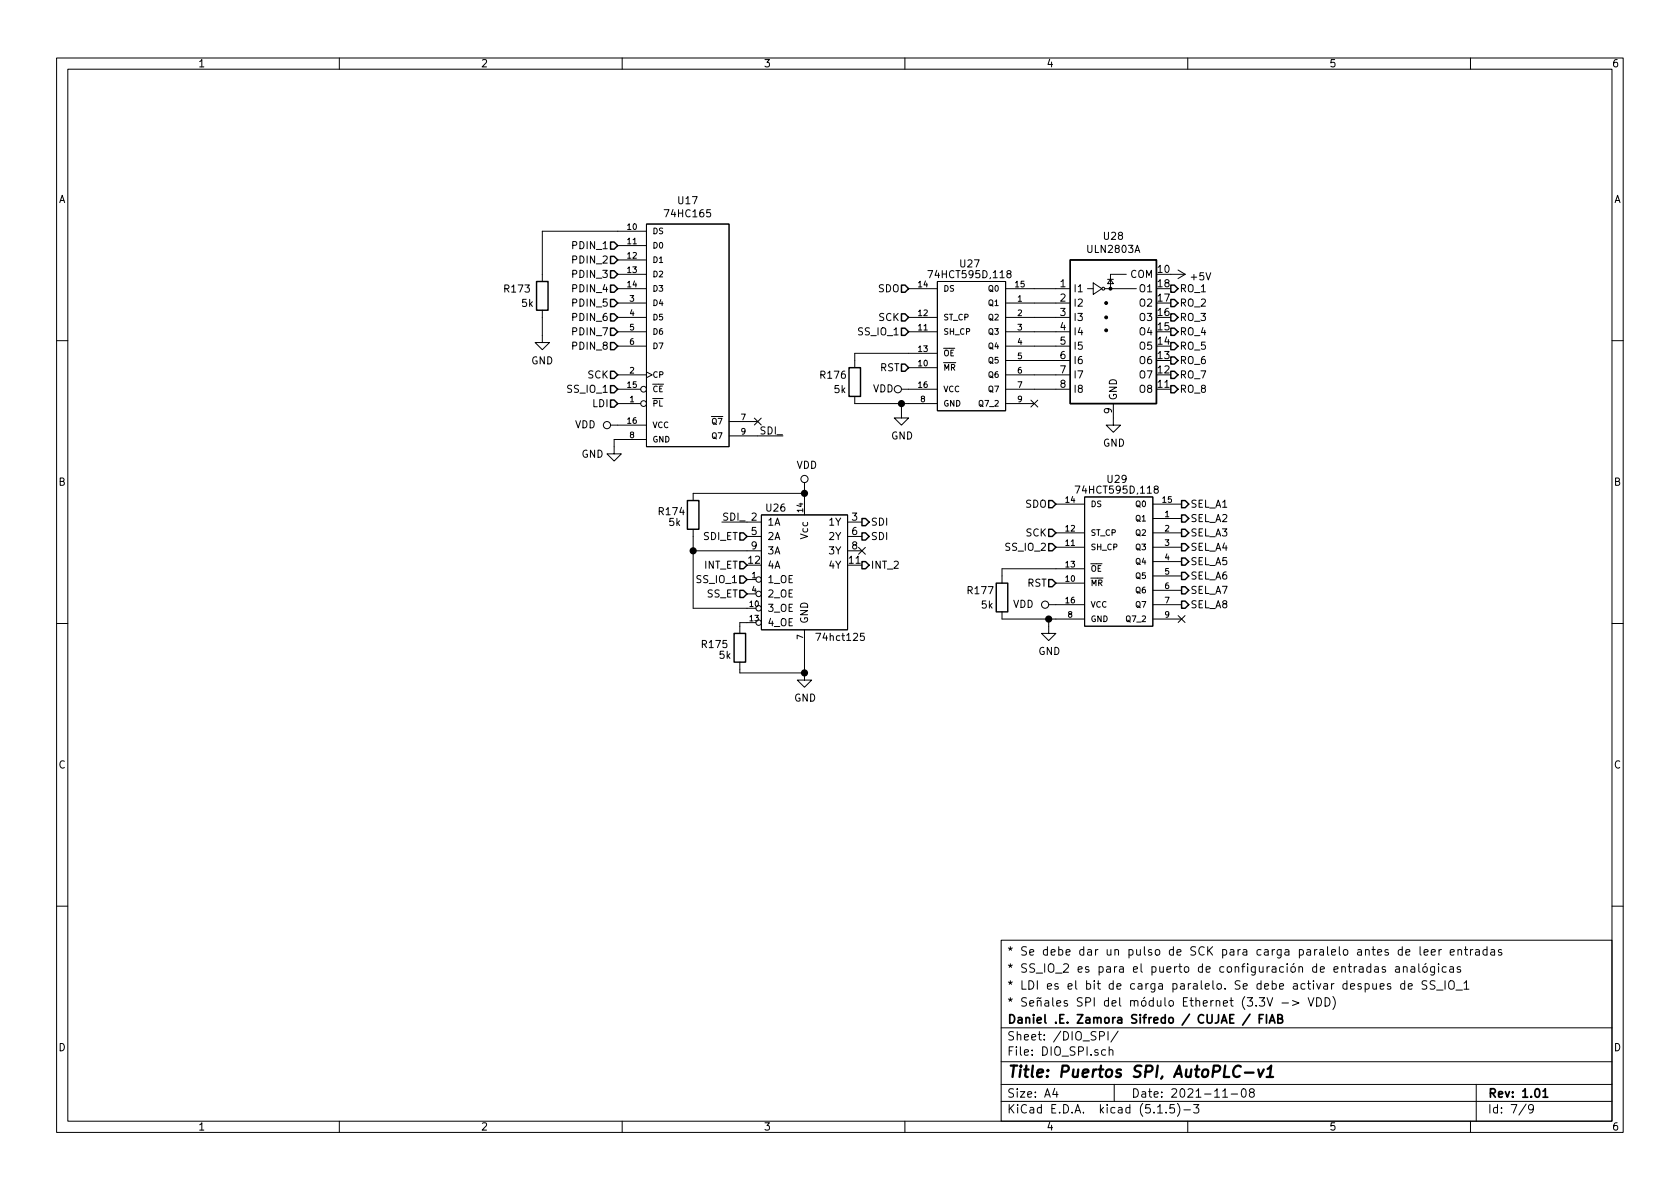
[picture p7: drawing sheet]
<svg xmlns="http://www.w3.org/2000/svg" width="297mm" height="210mm" viewBox="0 0 297 210" stroke-linecap="round" stroke-linejoin="round" font-family="sans-serif">
<g fill="none" stroke="#000" stroke-width=".18">
<path d="M10 10.3h277v189.9h-277zM12 12.2h273v186.1h-273zM60 10.3v1.9M110 10.3v1.9M160 10.3v1.9M210 10.3v1.9M260 10.3v1.9M114.3 39.6h14.6v39.4h-14.6zM95.9 54.9v5.7h1.3l-1.3 1.2-1.3-1.2h1.3M109.2 53.6h5.1M109.2 58.7h5.1M109.2 56.1h5.1"/>
<path d="M109.2 51h5.1M109.2 43.4h5.1M109.2 46h5.1M109.2 48.5h5.1M114.3 40.9h-18.4v8.9M160.7 58.7h5M160.7 56.1h5M160.7 51h5M164.1 47.8h.8l-.5 1.3M165.7 49.8h12.1v22.8h-12.1zM177.8 53.6h11.4M177.8 58.7h11.4"/>
<path d="M177.8 56.1h11.4M177.8 51h11.4M178.3 48.4l-.2-.1v-.3l.4-.2 .3 .3-.1 .2-.5 .2-.2 .1 .1 .4 .2 .1h.3l.2-.2v-.3l-.3-.2M192.3 51h1M193.3 50l1.5 1-1.5 1.1zM195.3 51h5.6M195.8 49.4h1M196.3 49.4l.5 .8h-1zM199.1 48.5h-2.8v2.5M207 48.5h2.5M208.3 47.7l1.2 .8M209.5 48.5l-1.2 .8"/>
<path d="M10 60.2h2M107.9 75.2h6.4M109.2 68.8h4.1M109.2 61.2h5.1M109.2 66.3h5.1M109.2 71.4h4.1M114.3 65.8l1 .5-1 .5M114.3 77.7h-5.7v2.6h1.3l-1.3 1.2-1.3-1.2h1.3M128.9 74.5h5.1M128.9 77.1h9.5M133.4 73.9l1.2 1.3M134.6 73.9l-1.2 1.3"/>
<path d="M151.1 70.1v1.3h14.6M159.4 71.4v2.5h1.3l-1.3 1.3-1.3-1.3h1.3M159.4 68.8h6.3M160.7 65h5M165.7 62.5h-14.6v2.5M177.8 72.6h.1M177.8 68.8h11.4M177.8 61.2h11.4M177.8 63.7h11.4M177.8 66.3h11.4M177.8 71.4h5.1M182.3 70.8l1.2 1.2"/>
<path d="M183.5 70.8l-1.2 1.2M196.8 71.4v3.8h1.3l-1.3 1.2-1.2-1.2h1.2M285 60.2h2M122.6 93.6v14h11.1M122.6 97.4h12M127.6 92.3h7M130.8 89.8h.1M130.8 97.4h.1M132.1 94.9h2.5M134.6 91.1h15.3v20.3h-15.3zM142.2 87.2h-19.6v1.3M142.2 85.3v5.8"/>
<path d="M149.9 92.3h2.5M149.9 94.9h2.5M149.9 97.4h2.5M151.8 96.8l1.2 1.2M153 96.8l-1.2 1.2M186.7 96.8h5.1M186.7 94.2h5.1M186.7 89.1h5.1M190.1 85.9h.8l-.5 1.3M191.8 87.9h12v22.8h-12zM203.8 91.7h5.1M203.8 96.8h5.1"/>
<path d="M203.8 94.2h5.1M203.8 89.1h5.1M203.8 99.3h5.1M204.3 86.5l-.2-.1v-.3l.4-.2 .3 .3-.1 .2-.5 .2-.1 .1v.4l.2 .1h.4l.1-.2v-.3l-.3-.2M10 110.3h2M130.8 117.1v1.9h11.4M132.1 102.5h1.6M132.1 105h1.6M133.7 110.1h-2.9v1.9M142.2 119v1.3h1.3l-1.3 1.2-1.2-1.2h1.2M142.2 111.4v7.6M144.2 112h.9l-.5 1.3"/>
<path d="M152.8 112h-.6l-.1 .6 .2-.1h.4l.1 .6-.2 .2-.5-.2M177.2 108.2v1.3h14.6M185.4 109.5v2.5h1.3l-1.3 1.3-1.3-1.3h1.3M185.4 106.9h6.4M186.7 103.1h5.1M191.8 100.6h-14.6v2.5M203.8 110.7h.1M203.8 106.9h5.1M203.8 101.8h5.1M203.8 104.4h5.1M203.8 109.5h5.1M208.3 108.9l1.2 1.2"/>
<path d="M209.5 108.9l-1.2 1.2M285 110.3h2M10 160.2h2M177 166.3h108v32h-108zM224 176.4l.5 1.5 .5-1.5M226.7 177.4h1.1M228.5 176.9l1.2 .5-1.2 .4M231.3 176.4l.5 1.5 .5-1.5M232.8 176.4a.76 .76 0 0 1 .9 .8 .76 .76 0 0 1-.9 .7zM234.3 176.4a.76 .76 0 0 1 .9 .8 .76 .76 0 0 1-.9 .7zM235.7 176.2a1.71 1.71 0 0 1 0 2.3M243.1 171h.5l.1 .9"/>
<path d="M243.7 171.3l-.5 .1-.2 .2 .2 .3h.5M244 174.4l.7-.1v-.3l-.5-.1-.2 .2 .1 .7h.6M244.9 171l-.3-.1-.2 .2v.3l.5 .1v.4h-.5M245.9 174l-.4-.1-.2 .2 .1 .3 .5 .1v.3h-.6M246.8 171h.6v.9M247.4 171.3l-.5 .1-.2 .2 .2 .3h.5M247.9 168l-.4-.1-.3 .3 .1 .6 .2 .1 .4-.1M247.9 167.4v1.5M248.1 171.1l.1-.1a.37 .37 0 0 1 .6 .1v.8M248.1 170.9v1M248.4 174l-.5-.1-.3 .3 .2 .6h.6M248.4 173.4v1.5"/>
<path d="M248.6 168.4l.7-.1-.1-.3-.4-.1-.2 .2v.7h.6M249 174.4l.7-.1-.1-.3-.4-.1-.2 .2 .1 .7h.5M249.5 171h.6v.9M250.1 171.3l-.5 .1a.29 .29 0 0 0-.2 .2 .29 .29 0 0 0 .2 .3h.5M250.9 170.4v1.3l.2 .2M251.1 167.4v1.3l.2 .2M251.6 171.1l.3-.2 .4 .2v.5l-.1 .3h-.3l-.3-.1zM251.8 168.4l.7-.1-.1-.3-.4-.1-.2 .2 .1 .7h.5M252.1 170.4l-.2 .2M252.3 173.5l-.6-.1-.3 .3 .1 .3 .7 .4v.4l-.2 .1-.6-.1M253.1 168.4l.7-.1-.1-.3-.4-.1-.2 .2v.7h.6M253.6 170.9v1.3l-.2 .2h-.4"/>
<path d="M253.6 171l-.4-.1-.3 .3 .1 .6 .2 .1h.4M253.7 173.5l-.6-.1-.2 .3 .1 .4 .6 .3v.4l-.2 .1-.5-.1M254 175.1h1.1M254.4 170.4v.2M254.4 170.9v1M254.4 167.9v1M254.9 167.9l-.3 .1-.2 .2M255.5 173.4v1.5M255.7 171l-.4-.1-.3 .3 .1 .6 .2 .1h.4M256.2 173.7a.49 .49 0 0 1 .6-.3 .49 .49 0 0 1 .3 .5v.5a.5 .5 0 0 1-.5 .5 .5 .5 0 0 1-.5-.5zM256.4 171h.5l.1 .9M256.4 168.4l.7-.1v-.3l-.5-.1-.2 .2 .1 .7h.6"/>
<path d="M257 171.3l-.5 .1a.29 .29 0 0 0-.2 .2 .29 .29 0 0 0 .2 .3h.5M257.4 175.1h1.2M257.8 168l.2-.1 .3 .1 .1 .9M257.8 167.9v1M258.2 171a.37 .37 0 0 0-.6 .1l.1 .3 .5 .1 .1 .1-.2 .3h-.5M258.9 173.9l.4-.5v1.5M258.9 174.9h.8M258.9 167.9h.6M259.1 167.4v1.3l.4 .2M260 167.9v1M260.4 167.9l-.3 .1-.1 .2M260.9 168h.6l.1 .9"/>
<path d="M261.6 168.3h-.5l-.2 .2v.3l.2 .1 .5-.1M262.9 168l-.4-.1-.3 .3 .1 .6 .2 .1 .4-.1M262.9 167.4v1.5M263.6 168h.6l.1 .9M264.3 168.3h-.5l-.2 .2 .2 .4 .5-.1M265.5 168l-.4-.1-.2 .2 .1 .2 .5 .2v.3h-.6M285 160.2h2M60 198.3v1.9M110 198.3v1.9M160 198.3v1.9M177 194.8h108M177 191.8h108"/>
<path d="M177 187.8h108M177 181.8h108M186.5 192.5l-.4 1h1M186.8 193v1M194.4 183.2l.7-.1 .2-.2-.1-.3-.2-.2h-.6v1.5M195.5 185.7l-.5-.1-.2 .3v.6l.2 .1 .5-.1M195.9 182.4v1.5M196.1 185.7h.1a.37 .37 0 0 1 .6 .1v.8M196.1 185.1v1.5M197 191.8v3M197.7 182.3l-1.3 2M204.7 196.8h.8"/>
<path d="M206.2 196.7v.1M207.6 195.3h-.7l-.1 .7 .2-.1 .5 .1 .2 .2-.1 .5-.2 .1-.6-.1M208.2 195.1a1.71 1.71 0 0 1 0 2.3M209.3 196.3h1.2M210 198.3v1.9M211 195.3h1l-.5 .6 .4 .1v.7l-.2 .1-.7-.1M216.2 194h.8M217.7 193.5h1.1M219.6 192.7l.4-.2a.94 .94 0 0 1 0 1.5 .82 .82 0 0 1-.4-1.3zM221.2 193.2l-.3-.3 .1-.2 .2-.2 .4 .1 .2 .2-.1 .2-.6 .2a.48 .48 0 0 0-.1 .7l.2 .1 .5-.1a.48 .48 0 0 0-.1-.7h-.1M260 198.3v1.9M261 191.8v6.5"/>
<path d="M269.8 195.2l-1.2 2M271.1 196l-.3 .3-.4-.1-.1-.2v-.4l.1-.2 .4-.1 .2 .2a1.19 1.19 0 0 1-.2 1.2l-.4 .1"/>
<circle cx="195.1" cy="51" r=".25"/>
<circle cx="107.3" cy="75.2" r=".63"/>
<circle cx="113.8" cy="71.4" r=".51"/>
<circle cx="113.8" cy="68.8" r=".51"/>
<circle cx="158.7" cy="68.8" r=".63"/>
<circle cx="142.2" cy="84.7" r=".63"/>
<circle cx="134.1" cy="107.6" r=".48"/>
<circle cx="134.1" cy="102.5" r=".48"/>
<circle cx="134.1" cy="110.1" r=".48"/>
<circle cx="134.1" cy="105" r=".48"/>
<circle cx="184.8" cy="106.9" r=".63"/>
</g>
<path d="M221 179.3l-1.3 2M223.4 179.4h-.7v1.5M223.9 179.4v1.5M222.7 180.1h.4M224.4 180.9l.5-1.5 .5 1.5M224.6 180.5h.7M225.9 180.1h.5l.2-.1 .1-.3-.3-.3h-.5v1.5h.6l.3-.3a.41 .41 0 0 0-.4-.5M272.8 193l.4-.5v1.5M272.8 194h.9" fill="none" stroke="#000" stroke-width=".3"/>
<path d="M220.1 189.7h1.5M222.5 189.1l.3 1.3 .6-1.3M224 190.4h1.1M224.1 189l.7-.6-.3 2" fill="none" stroke="#000" stroke-width=".41"/>
<g fill="none" stroke="#000" stroke-width=".25">
<path d="M94.9 49.8h2v5.1h-2zM107.9 58h.7l.6 .7-.6 .6h-.7zM107.9 55.5h.7l.6 .6-.6 .7h-.7zM107.9 53h.7l.6 .6-.6 .6h-.7zM107.9 50.4h.7l.6 .6-.6 .7h-.7zM107.9 47.9h.7l.6 .6-.6 .6h-.7zM107.9 45.3h.7l.6 .7-.6 .6h-.7zM107.9 42.8h.7l.6 .6-.6 .7h-.7zM159.4 55.5h.6l.7 .6-.7 .7h-.6zM159.4 58h.6l.7 .7-.7 .6h-.6zM159.4 50.4h.6l.7 .6-.7 .7h-.6zM189.2 46h15.3v25.4h-15.3z"/>
<path d="M207 50.4h.6l.7 .6-.7 .7h-.6zM207 53h.6l.7 .6-.7 .6h-.6zM207 58h.6l.7 .7-.7 .6h-.6zM207 55.5h.6l.7 .6-.7 .7h-.6zM107.9 60.6h.7l.6 .6-.6 .6h-.7zM107.9 65.7h.7l.6 .6-.6 .6h-.7zM107.9 68.2h.7l.6 .6-.6 .7h-.7zM107.9 70.7h.7l.6 .7-.6 .6h-.7zM150.1 65h2v5.1h-2zM159.4 64.4h.6l.7 .6-.7 .7h-.6zM207 68.2h.6l.7 .6-.7 .7h-.6zM207 65.7h.6l.7 .6-.7 .6h-.6z"/>
<path d="M207 63.1h.6l.7 .6-.7 .7h-.6zM207 60.6h.6l.7 .6-.7 .6h-.6zM121.5 88.5h2.1v5.1h-2.1zM130.8 94.2h.6l.7 .7-.7 .6h-.6zM130.8 99.3h.6l.7 .6-.7 .7h-.6zM152.4 91.7h.6l.7 .6-.7 .7h-.6zM152.4 94.2h.6l.7 .7-.7 .6h-.6zM152.4 99.3h.6l.7 .6-.7 .7h-.6zM185.4 96.1h.7l.6 .7-.6 .6h-.7zM185.4 88.5h.7l.6 .6-.6 .7h-.7zM185.4 93.6h.7l.6 .6-.6 .7h-.7zM208.9 98.7h.6l.7 .6-.7 .6h-.6z"/>
<path d="M208.9 96.1h.6l.7 .7-.7 .6h-.6zM208.9 93.6h.6l.7 .6-.7 .7h-.6zM208.9 91.1h.6l.7 .6-.7 .6h-.6zM208.9 88.5h.6l.7 .6-.7 .7h-.6zM129.8 112h2v5.1h-2zM130.8 104.4h.6l.7 .6-.7 .7h-.6zM130.8 101.8h.6l.7 .7-.7 .6h-.6zM176.1 103.1h2.1v5.1h-2.1zM185.4 102.5h.7l.6 .6-.6 .7h-.7zM208.9 103.8h.6l.7 .6-.7 .6h-.6zM208.9 106.3h.6l.7 .6-.7 .7h-.6zM208.9 101.2h.6l.7 .6-.7 .7h-.6z"/>
</g>
<g fill="#000" stroke="#000" stroke-width=".18">
<circle cx="195.6" cy="58.4" r=".25"/>
<circle cx="195.6" cy="56.1" r=".25"/>
<circle cx="195.6" cy="53.6" r=".25"/>
<circle cx="196.3" cy="51" r=".25"/>
</g>
<g fill="#000" stroke="#000" stroke-width=".25">
<circle cx="159.4" cy="71.4" r=".51"/>
<circle cx="122.6" cy="97.4" r=".51"/>
<circle cx="142.2" cy="87.2" r=".51"/>
<circle cx="142.2" cy="119" r=".51"/>
<circle cx="185.4" cy="109.5" r=".51"/>
</g>
<text font-size="2.8" x="178" y="190.5">Title: Puertos SPI, AutoPLC-v1</text>
<g font-size="2.1">
<text x="178" y="172">* SS_IO_2 es para el puerto de configuración de entradas analógicas</text>
<text x="178" y="169">* Se debe dar un pulso de SCK para carga paralelo antes de leer entradas</text>
<text x="178" y="178">* Señales SPI del módulo Ethernet (3.3V -&gt; VDD)</text>
<text x="178" y="175">* LDI es el bit de carga paralelo. Se debe activar despues de SS_IO_1</text>
<text x="178" y="184">Sheet: /DIO_SPI/</text>
<text x="178" y="181">Daniel .E. Zamora Sifredo / CUJAE / FIAB</text>
<text x="178" y="186.7">File: DIO_SPI.sch</text>
<text x="178" y="196.9">KiCad E.D.A. kicad (5.1.5)-3</text>
<text x="178" y="194.1">Size: A4</text>
<text x="200" y="194.1">Date: 2021-11-08</text>
<text x="263" y="194.1">Rev: 1.01</text>
<text x="263" y="196.9">Id: 7/9</text>
</g>
<g font-size="1.8">
<text x="35" y="11.9">1</text>
<text x="85" y="11.9">2</text>
<text x="135" y="11.9">3</text>
<text x="185" y="11.9">4</text>
<text x="235" y="11.9">5</text>
<text x="285" y="11.9">6</text>
<text x="10.4" y="35.9">A</text>
<text x="285.4" y="35.9">A</text>
<text x="117.9" y="38.4">74HC165</text>
<text x="120" y="36.1">U17</text>
<text x="101.5" y="46.6">PDIN_2</text>
<text x="101.5" y="44.1">PDIN_1</text>
<text x="169.8" y="47.3">U27</text>
<text x="192.4" y="44.7">ULN2803A</text>
<text x="195.2" y="42.4">U28</text>
<text x="89.3" y="51.7">R173</text>
<text x="101.5" y="51.7">PDIN_4</text>
<text x="101.5" y="49.1">PDIN_3</text>
<text x="155.3" y="51.7">SDO</text>
<text x="164.8" y="49.2">74HCT595D,118</text>
<text x="187.5" y="50.8">1</text>
<text x="187.5" y="53.3">2</text>
<text x="189.7" y="51.7">I1</text>
<text x="199.8" y="49.1">COM</text>
<text x="201.6" y="51.7">O1</text>
<text x="204.8" y="48.3">10</text>
<text x="204.8" y="53.3">17</text>
<text x="204.8" y="50.8">18</text>
<text x="208.5" y="51.7">RO_1</text>
<text x="210.7" y="49.6">+5V</text>
<text x="92.3" y="54.3">5k</text>
<text x="101.5" y="59.3">PDIN_7</text>
<text x="101.5" y="56.8">PDIN_6</text>
<text x="101.5" y="54.2">PDIN_5</text>
<text x="151.9" y="59.3">SS_IO_1</text>
<text x="155.4" y="56.8">SCK</text>
<text x="187.5" y="55.9">3</text>
<text x="187.5" y="58.4">4</text>
<text x="189.7" y="54.2">I2</text>
<text x="189.7" y="56.8">I3</text>
<text x="189.7" y="59.3">I4</text>
<text x="201.6" y="59.3">O4</text>
<text x="201.6" y="56.8">O3</text>
<text x="201.6" y="54.2">O2</text>
<text x="204.8" y="58.4">15</text>
<text x="204.8" y="55.9">16</text>
<text x="208.5" y="54.2">RO_2</text>
<text x="208.5" y="59.3">RO_4</text>
<text x="208.5" y="56.8">RO_3</text>
<text x="93.9" y="64.4">GND</text>
<text x="101.5" y="61.8">PDIN_8</text>
<text x="155.6" y="65.7">RST</text>
<text x="187.5" y="61">5</text>
<text x="187.5" y="63.5">6</text>
<text x="189.7" y="61.8">I5</text>
<text x="189.7" y="64.4">I6</text>
<text x="201.6" y="64.4">O6</text>
<text x="201.6" y="61.8">O5</text>
<text x="204.8" y="63.5">13</text>
<text x="204.8" y="61">14</text>
<text x="208.5" y="64.4">RO_6</text>
<text x="208.5" y="61.8">RO_5</text>
<text x="100.5" y="69.5">SS_IO_1</text>
<text x="104" y="66.9">SCK</text>
<text x="145.2" y="67">R176</text>
<text x="147.5" y="69.5">5k</text>
<text x="154.3" y="69.4">VDD</text>
<text x="187.5" y="66">7</text>
<text x="187.5" y="68.6">8</text>
<text x="189.7" y="66.9">I7</text>
<text x="189.7" y="69.5">I8</text>
<text x="197.5" y="70.9" transform="rotate(-90 197.5 70.9)">GND</text>
<text x="201.6" y="69.5">O8</text>
<text x="201.6" y="66.9">O7</text>
<text x="204.8" y="68.6">11</text>
<text x="204.8" y="66">12</text>
<text x="208.5" y="69.5">RO_8</text>
<text x="208.5" y="66.9">RO_7</text>
<text x="101.7" y="75.7">VDD</text>
<text x="104.9" y="72">LDI</text>
<text x="134.5" y="76.8">SDI_</text>
<text x="157.6" y="77.7">GND</text>
<text x="196.6" y="73.1" transform="rotate(-90 196.6 73.1)">9</text>
<text x="102.8" y="80.9">GND</text>
<text x="140.8" y="82.9">VDD</text>
<text x="195" y="79">GND</text>
<text x="10.4" y="85.9">B</text>
<text x="181.3" y="89.8">SDO</text>
<text x="190.9" y="87.3">74HCT595D,118</text>
<text x="195.9" y="85.4">U29</text>
<text x="210.4" y="89.8">SEL_A1</text>
<text x="285.4" y="85.9">B</text>
<text x="116.6" y="91.1">R174</text>
<text x="118.3" y="93">5k</text>
<text x="124.4" y="95.5">SDI_ET</text>
<text x="127.6" y="92.1">SDI_</text>
<text x="132.9" y="92.1">2</text>
<text x="132.9" y="94.6">5</text>
<text x="135.5" y="90.5">U26</text>
<text x="135.6" y="93">1A</text>
<text x="135.6" y="95.5">2A</text>
<text x="142.9" y="95.2" transform="rotate(-90 142.9 95.2)">Vcc</text>
<text x="146.7" y="93">1Y</text>
<text x="146.7" y="95.5">2Y</text>
<text x="150.6" y="92.1">3</text>
<text x="150.6" y="94.6">6</text>
<text x="153.9" y="93">SDI</text>
<text x="153.9" y="95.5">SDI</text>
<text x="181.4" y="94.9">SCK</text>
<text x="210.4" y="94.9">SEL_A3</text>
<text x="210.4" y="92.3">SEL_A2</text>
<text x="124.5" y="100.6">INT_ET</text>
<text x="132.4" y="99.7">12</text>
<text x="132.9" y="97.1">9</text>
<text x="135.6" y="100.6">4A</text>
<text x="135.6" y="98">3A</text>
<text x="146.7" y="100.6">4Y</text>
<text x="146.7" y="98">3Y</text>
<text x="150.2" y="99.7">11</text>
<text x="150.6" y="97.1">8</text>
<text x="153.9" y="100.6">INT_2</text>
<text x="178" y="97.4">SS_IO_2</text>
<text x="210.4" y="99.9">SEL_A5</text>
<text x="210.4" y="97.4">SEL_A4</text>
<text x="123.4" y="103.1">SS_IO_1</text>
<text x="124.9" y="105.7">SS_ET</text>
<text x="135.6" y="103.1">1_OE</text>
<text x="135.6" y="105.7">2_OE</text>
<text x="171.2" y="105.1">R177</text>
<text x="173.6" y="107.6">5k</text>
<text x="179.1" y="107.5">VDD</text>
<text x="181.6" y="103.8">RST</text>
<text x="210.4" y="105">SEL_A7</text>
<text x="210.4" y="107.6">SEL_A8</text>
<text x="210.4" y="102.5">SEL_A6</text>
<text x="135.6" y="108.2">3_OE</text>
<text x="135.6" y="110.7">4_OE</text>
<text x="142.9" y="110.4" transform="rotate(-90 142.9 110.4)">GND</text>
<text x="144.8" y="113.3">74hct125</text>
<text x="124.2" y="114.6">R175</text>
<text x="127.2" y="116.5">5k</text>
<text x="183.6" y="115.8">GND</text>
<text x="140.4" y="124.1">GND</text>
<text x="10.4" y="135.9">C</text>
<text x="285.4" y="135.9">C</text>
<text x="10.4" y="185.9">D</text>
<text x="285.4" y="185.9">D</text>
<text x="35" y="199.9">1</text>
<text x="85" y="199.9">2</text>
<text x="135" y="199.9">3</text>
<text x="185" y="199.9">4</text>
<text x="235" y="199.9">5</text>
<text x="285" y="199.9">6</text>
</g>
<g font-size="1.4">
<text x="111" y="40.6">10</text>
<text x="115.3" y="41.4">DS</text>
<text x="111" y="43.2">11</text>
<text x="111" y="45.7">12</text>
<text x="115.3" y="43.9">D0</text>
<text x="115.3" y="46.5">D1</text>
<text x="111" y="48.3">13</text>
<text x="111" y="50.8">14</text>
<text x="111.4" y="53.3">3</text>
<text x="115.3" y="49">D2</text>
<text x="115.3" y="51.6">D3</text>
<text x="162.4" y="50.8">14</text>
<text x="166.8" y="51.6">DS</text>
<text x="174.9" y="51.6">Q0</text>
<text x="179.6" y="50.8">15</text>
<text x="180" y="53.3">1</text>
<text x="111.4" y="55.9">4</text>
<text x="111.4" y="58.4">5</text>
<text x="115.3" y="54.1">D4</text>
<text x="115.3" y="56.6">D5</text>
<text x="115.3" y="59.2">D6</text>
<text x="162.4" y="58.4">11</text>
<text x="162.4" y="55.9">12</text>
<text x="166.8" y="59.2">SH_CP</text>
<text x="166.8" y="56.6">ST_CP</text>
<text x="174.9" y="54.1">Q1</text>
<text x="174.9" y="56.6">Q2</text>
<text x="174.9" y="59.2">Q3</text>
<text x="180" y="55.9">2</text>
<text x="180" y="58.4">3</text>
<text x="111.4" y="61">6</text>
<text x="115.3" y="61.7">D7</text>
<text x="162.4" y="64.8">10</text>
<text x="162.4" y="62.2">13</text>
<text x="166.8" y="65.5">MR</text>
<text x="166.8" y="63">OE</text>
<text x="174.9" y="61.7">Q4</text>
<text x="174.9" y="64.3">Q5</text>
<text x="180" y="61">4</text>
<text x="180" y="63.5">5</text>
<text x="111" y="68.6">15</text>
<text x="111.4" y="71.1">1</text>
<text x="111.4" y="66">2</text>
<text x="115.3" y="71.9">PL</text>
<text x="115.3" y="69.3">CE</text>
<text x="115.3" y="66.8">CP</text>
<text x="162.4" y="68.6">16</text>
<text x="162.8" y="71.1">8</text>
<text x="166.8" y="69.3">VCC</text>
<text x="166.8" y="71.9">GND</text>
<text x="173.3" y="71.9">Q7_2</text>
<text x="174.9" y="66.8">Q6</text>
<text x="174.9" y="69.3">Q7</text>
<text x="180" y="66">6</text>
<text x="180" y="68.6">7</text>
<text x="180" y="71.1">9</text>
<text x="111" y="74.9">16</text>
<text x="111.4" y="77.5">8</text>
<text x="115.3" y="75.7">VCC</text>
<text x="126" y="75.1">Q7</text>
<text x="126" y="77.6">Q7</text>
<text x="131.1" y="74.3">7</text>
<text x="131.1" y="76.8">9</text>
<text x="115.3" y="78.2">GND</text>
<text x="188.4" y="88.9">14</text>
<text x="192.8" y="89.7">DS</text>
<text x="200.9" y="89.7">Q0</text>
<text x="205.6" y="88.9">15</text>
<text x="142" y="90.5" transform="rotate(-90 142 90.5)">14</text>
<text x="188.4" y="94">12</text>
<text x="192.8" y="94.7">ST_CP</text>
<text x="200.9" y="92.2">Q1</text>
<text x="200.9" y="94.7">Q2</text>
<text x="206" y="91.4">1</text>
<text x="206" y="94">2</text>
<text x="188.4" y="96.5">11</text>
<text x="188.4" y="100.3">13</text>
<text x="192.8" y="97.3">SH_CP</text>
<text x="192.8" y="101.1">OE</text>
<text x="200.9" y="97.3">Q3</text>
<text x="200.9" y="99.8">Q4</text>
<text x="206" y="96.5">3</text>
<text x="206" y="99.1">4</text>
<text x="206" y="101.6">5</text>
<text x="132.6" y="107.3">10</text>
<text x="133" y="102.2">1</text>
<text x="133" y="104.8">4</text>
<text x="188.4" y="102.9">10</text>
<text x="188.4" y="106.7">16</text>
<text x="192.8" y="103.6">MR</text>
<text x="192.8" y="107.4">VCC</text>
<text x="200.9" y="102.4">Q5</text>
<text x="200.9" y="104.9">Q6</text>
<text x="200.9" y="107.4">Q7</text>
<text x="206" y="104.1">6</text>
<text x="206" y="106.7">7</text>
<text x="132.6" y="109.8">13</text>
<text x="142" y="113" transform="rotate(-90 142 113)">7</text>
<text x="188.8" y="109.2">8</text>
<text x="192.8" y="110">GND</text>
<text x="199.4" y="110">Q7_2</text>
<text x="206" y="109.2">9</text>
</g>
</svg>
